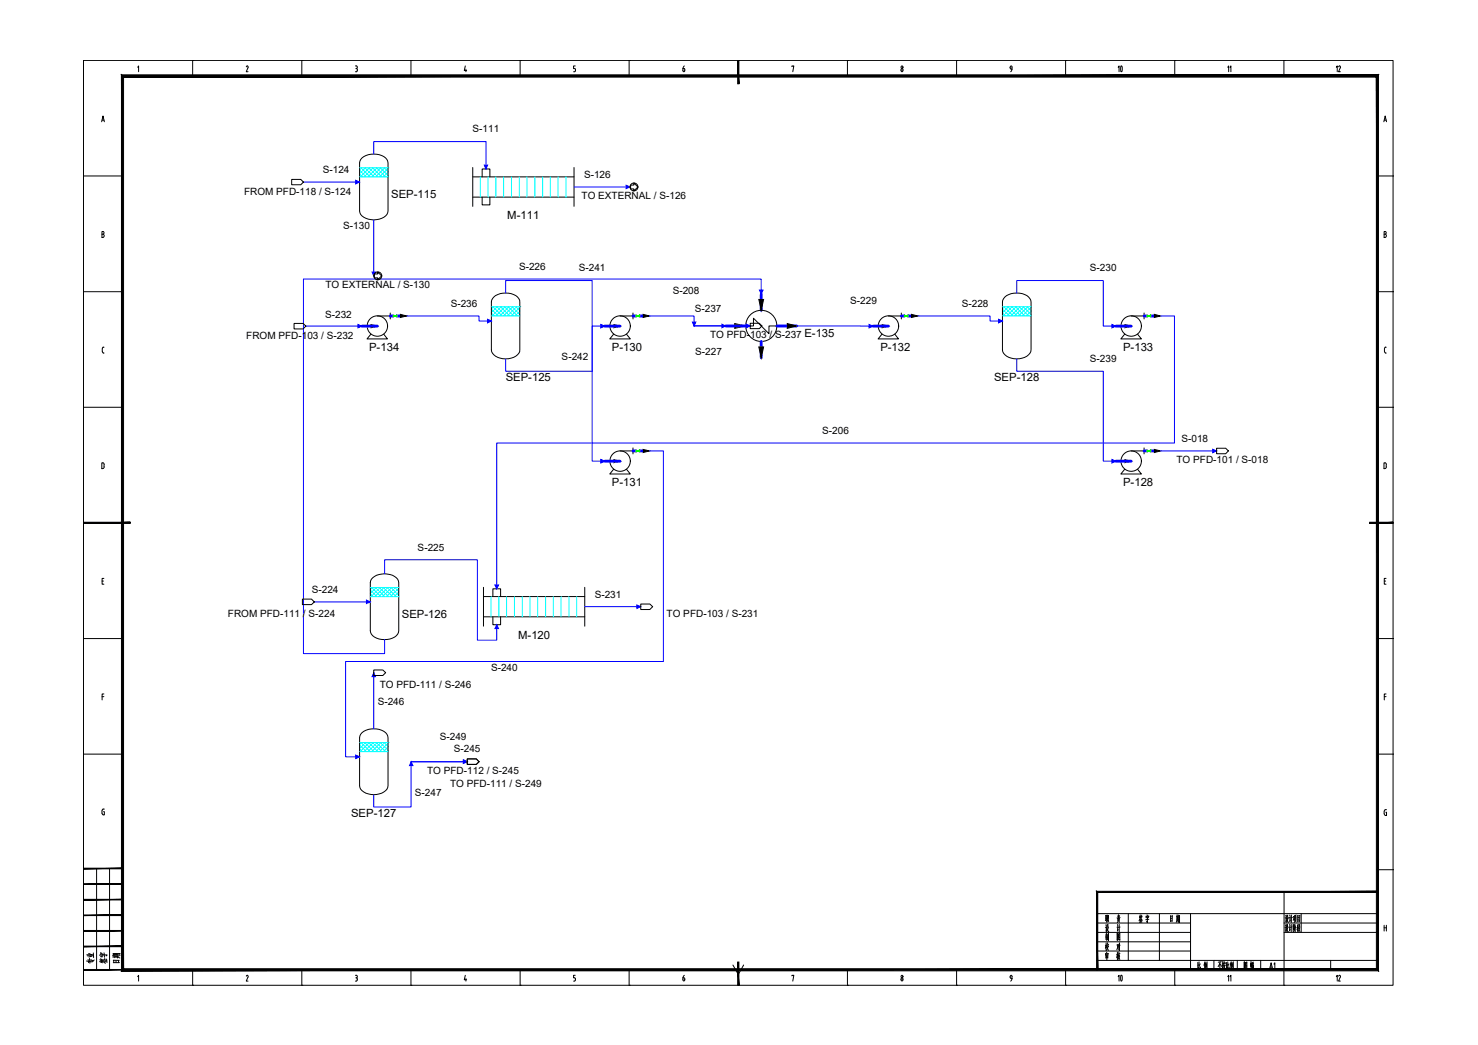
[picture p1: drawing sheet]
<svg xmlns="http://www.w3.org/2000/svg" width="420mm" height="297mm" viewBox="0 0 420 297" stroke-linecap="round" stroke-linejoin="round" font-family="sans-serif">
<g fill="none" stroke="#000" stroke-width=".28">
<path d="M23.7 17.2h372.3v262.9h-372.3zM39.1 19.1l.3-.4v1.7M54.8 17.2h.1M54.8 17.2v4.4M70 19l.3-.3 .2 .2-.5 1.5h.5M85.8 17.2h.1M85.8 17.2v4.4M101 18.7h.3M101.2 19.5h.1M101.3 18.7l.3 .4-.3 .4 .2 .1v.6l-.2 .2M116.8 17.2h.1M116.8 17.2v4.4"/>
<path d="M132.3 18.7l-.3 1.4h.7M132.4 19.7v.7M147.9 17.2h.1M147.9 17.2v4.4M163.5 18.7h-.4v.8h.4l.1 .3M163.6 19.8v.3M178.8 17.2h.1M178.8 17.2v4.4M194.1 19.5h.3M194.4 19.5a.48 .48 0 0 1 .2 .5 .48 .48 0 0 1-.3 .3l-.2-.8M194.5 18.7l-.3 .8M209.9 17.2h.1"/>
<path d="M225.1 19v-.3h.6l-.3 1.7M240.9 17.2h.1M240.9 17.2v4.4M256.7 19.8v.3M256.7 19.8l-.1-.3a.42 .42 0 0 0-.5 .4 .42 .42 0 0 0 .5 .4l.1-.3M271.9 17.2h.1M271.9 17.2v4.4M287.1 19.1v.2M287.2 19.1l.3-.4 .2 .4M287.2 19.3l.3 .3M287.4 19.7h.3M287.7 19.1l-.1 .8-.3 .5"/>
<path d="M302.9 17.2h.1M302.9 17.2v4.4M334 17.2h.1M334 17.2v4.4M365 17.2h.1M365 17.2v4.4M28.9 34.6l.4-1.6 .4 1.6M29 34.1h.6M101 20.4h.3M163.6 20l-.1 .3-.4 .1M393.4 34.6l.4-1.6 .4 1.6M393.5 34.1h.6"/>
<path d="M23.7 50h11.1M391.6 50h4.4M396 50h.1M29 66.6l.6 .2v.4l-.3 .3M29.3 66.5l.2-.1v-.4l-.5-.2v1.7h.3M393.5 66.6l.6 .2v.4l-.3 .3M393.8 66.5l.2-.1v-.4l-.5-.2v1.7h.3M23.7 82.9h11.1M29.1 99.1v.8M29.1 99.9l.1 .4 .4 .1M29.4 98.7h.2M29.4 98.7l-.3 .4"/>
<path d="M391.6 82.9h4.4M393.9 98.7h.2M393.9 98.7l-.3 .4v.8l.1 .4 .4 .1M396 82.9h.1M23.7 115.8h11.1M391.6 115.8h4.4M396 115.8h.1M29.2 131.6h-.3v1.6h.3M29.3 131.6l.3 .4M29.6 132.1v.6M29.6 132.7l-.3 .5M393.4 131.6l.7 .2v.9l-.2 .4-.5 .1z"/>
<path d="M396 148.6h.1M29 165.2h.4M29.5 164.4h-.5v1.7h.5M393.5 165.2h.4M394 164.4h-.5v1.7h.5M23.7 181.5h11.1M29 198h.5M29.5 197.3h-.5v1.7M391.6 181.5h4.4M393.5 198h.5M394 197.3h-.5v1.7M396 181.5h.1"/>
<path d="M23.7 214.4h11.1M391.6 214.4h4.4M396 214.4h.1M29 230.4v.8M29.4 230.7h.3v.9l-.5-.1-.2-.4M29.7 230h-.5l-.2 .4M393.8 230.2h.4M393.8 230.2l-.3 .4 .1 .9 .2 .3M393.9 230.9h.3v.9h-.4M27.5 246.9v28.8M31.1 246.9v28.8M311.9 259.7h79.7"/>
<path d="M320.7 259.7v13.3M329.6 259.7v13.3M338.4 259.7v16M365 253.5v26.6M369.9 259.7v5.3M391.6 247.2h4.4M396 247.2h.1M39.1 277.6l.3-.4v1.7M54.8 275.7v4.4M70 277.5l.3-.3 .2 .2-.5 1.5h.5M85.8 275.7v4.4M101 277.2h.3"/>
<path d="M101 278.9h.3M101.2 277.9h.1M101.3 277.2l.3 .4-.3 .3 .2 .2v.4M101.6 278.5l-.3 .3M116.8 275.7v4.4M132.3 277.2l-.3 1.3h.7M132.4 278.2v.7M147.9 275.7v4.4M163.1 278.9h.2M163.5 277.2h-.4v.7l.4 .1 .1 .3M163.6 278.3v.2M163.6 278.5l-.3 .3"/>
<path d="M178.8 275.7v4.4M194.1 278.5l.3 .3 .3-.3M194.1 277.9v.6M194.1 277.9h.3M194.4 277.9l.3 .3-.1 .3M194.5 277.2l-.3 .8M208.4 274.3l1.5 2.7 1.5-2.7M225.1 277.4v-.2h.6l-.3 1.7M240.9 275.7v4.4M256.1 278.5l.3 .3 .3-.3M256.7 278.3v.2M256.7 278.3l-.3-.4-.3 .6"/>
<path d="M271.9 275.7v4.4M287.1 277.6v.2M287.2 277.6l.3-.4 .2 .4M287.2 277.8l.3 .3M287.4 278.2h.3M287.7 277.6l-.1 .8-.3 .5M302.9 275.7v4.4M311.9 273h79.7M311.9 262.4h26.5M311.9 265h26.5M311.9 267.7h26.5M311.9 270.3h26.5"/>
<path d="M324 261.6l.1 .3M324.1 260l-.2 .9M324.1 260.5l.1 .3M324.2 261.6l.1 .3M324.3 260.8l.5 .8M324.3 260.7l-.5 1M324.3 260.4l-.3 .1M324.4 261.3l-.4 .1M324.5 260.1l-.2 .6M324.5 261.5l-.1 .6M324.5 260.5l.1 .3M324.6 262.1l-.7 .1"/>
<path d="M324.7 260.4l-.3 .1M325.8 260.5l.8-.1-.1 .4M325.8 260.4v.4M326.1 260l.1 .4M326.2 261v1.2l-.2-.3M326.3 260.8h-.4M326.4 260.7l-.2 .4M326.6 261.3l-.9 .1M332.8 260.3v1.7M333.1 261l-.3 .1M333.2 261.7l-.4 .1M333.2 260.4l-.4 .1"/>
<path d="M333.3 260.3l-.1 1.6M334 275.7v4.4M334.6 260.1v1.3M334.6 261.6l-.2 .6M334.8 261.6v.3M334.8 260.8h-.2M334.8 261.1h-.2M334.9 260l-.1 1.4M335 260.4l-.5 .1M335 261.4l-.6 .1M335.1 260.3l-.1 1.9M335.3 260.8h-.2"/>
<path d="M335.3 261.2l-.2 .1M335.3 260.2v2l-.1-.2M335.3 260.3h-.2M340.5 273.5v1.7M340.8 274.3l-.3 .1M340.8 274.9l-.4 .5M340.9 273.4v1.8l.2 .2h.2v-.5M341.2 274l-.3 .6M342.5 273.8v1.7M342.5 273.4l-.2 1M342.6 274.4l.1 .3M342.7 273.8l-.2 .8"/>
<path d="M342.8 274.1l-.2 1.2M342.8 274.1l-.2 .1M342.9 273.7l-.4 .1M343 273.9v1M343.1 273.4v2l-.1-.2M345.1 273v2.7M346.8 273.9v1.5M346.9 273.4l-.6 1.4M346.9 274.1l.3 .6M347.2 273.4l-.9 .1M347.6 273.3v2.1l-.2-.2M347.7 274.3l-.3 .3"/>
<path d="M347.7 273.9l-.3 .1M347.8 273.7v.4M348 273.9l-.1 .9 .4 .6M348 273.3l.1 .4M348.1 274.5l-.4 1M348.3 273.8h-.5M348.3 273.7l-.1 .3M348.3 274.4l-.6 .1M348.6 273.5v1.7M348.9 274.9l-.3 .5M348.9 274.2l-.3 .2M349 273.4v1.8l.2 .2h.2v-.5"/>
<path d="M349.4 274l-.4 .6M349.9 273.8v1.7M350 273.4l-.3 1M350 274.4l.2 .3M350.2 273.7l-.2 .9M350.3 274.1l-.2 .1M350.3 274.1l-.3 1.2M350.3 273.7l-.3 .1M350.4 273.9v1M350.6 273.4v2l-.2-.2M351.7 273v2.7M353.7 275.4v-2v2"/>
<path d="M353.7 275.3h.7M354 274.1l.4 .5M354 274.9l.2 .3M354.1 274.6l.1 .2M354.1 273.7l-.2 .6M354.2 273.9l-.2 .1M354.3 273.8l-.5 .9M354.4 273.4v2M354.4 273.5l-.7 .1M355.5 274l.3-.1-.1 .7M355.5 273.8v.9M355.6 273.3v2.2"/>
<path d="M355.9 274.4v1.1M356 273.8v.6M356.1 274.5v.9M356.3 273.8v.4l-.3 .1M356.3 273.8l-.3 .1M356.3 274.9l-.4 .1M356.3 275.3l-.4 .1M356.3 274.5l-.4 .1M356.3 274.4v1M356.3 273.5l-.4 .1M365 262.4h26.6M365 265h26.6"/>
<path d="M365.4 262.9l.1 .3M365.5 260.2l.1 .3M365.5 263.6h-.2M365.5 263.5v1M365.6 260.9h-.3M365.6 260.8v1M365.7 264.2l-.3 .5M365.7 264l.4 .8h.2M365.7 261.5l-.2 .5M365.8 261.3l.5 .9M365.8 262.8l-.2 1M365.8 260.1l-.1 1"/>
<path d="M366 262.8v.6l.2 .2M366 262.9h-.2M366 260.1v.7l.3 .1M366 260.2l-.2 .1M366 263.8h-.3M366.1 263.7l-.6 1.2M366.1 261l-.5 1.2M366.1 261.1h-.3M366.4 263.6l.2-.2v1.2l.2-.5M366.6 262.8l.1 .4M366.6 260.1l.2 .4M366.7 260.8l-.2 .1"/>
<path d="M366.7 260.8v1.1M366.8 261.5l-.2 .4M367.1 262.7v2.2M367.1 260.1v2.1M367.3 263.5l-.5 .1M367.4 260.8l-.6 .1M367.6 262.8v2M367.8 260.5v.9M367.8 262.9l-.2 .1M367.8 262.8l-.1 1.4v-.2M367.9 260.5h-.2M368 261.3l-.4 .3"/>
<path d="M368 263.6l-.3 1.3M368 260.5v1.1M368.1 262.9l.4 .8M368.1 262.7l-.3 1M368.2 263.5v1.4M368.2 260.8l-.3 1.4M368.2 260.2v.5M368.2 261.6l.3 .5M368.4 260.6l-.4 .1M368.4 260.5v1.1M368.5 260.1l-.5 .2M368.8 262.9v1.8"/>
<path d="M368.9 260.2v1.9M369 263.6l-.2 .1M369 263.3l-.2 .1M369 264l-.3 .2M369 262.8l-.2 .3M369.2 264l.4 .7M369.3 262.8l-.2 .9M369.4 261.2l-.5 .1M369.4 260.8h-.5M369.4 262.8l.2 .7M369.4 262.9l-.1 .1M369.4 263.8h-.2"/>
<path d="M369.5 263.7l-.5 1.1M369.5 261.7l-.6 .1M369.5 260.3l-.6 .1M369.5 260.2v1.9M378.3 273v2.7M393.5 263v1.7M393.5 263.7h.6M394.1 263v1.7M54.8 280.1h.1M85.8 280.1h.1M116.8 280.1h.1M147.9 280.1h.1"/>
<path d="M178.8 280.1h.1M209.9 280.1h.1M240.9 280.1h.1M271.9 280.1h.1M302.9 280.1h.1M334 280.1h.1M365 280.1h.1"/>
<circle cx="256.4" cy="19.1" r=".32"/>
<circle cx="256.4" cy="277.6" r=".32"/>
</g>
<g fill="#000" stroke="#000" stroke-width=".28">
<path d="M209.7 17.2l.3 6.6v-6.6zM209.7 17.2l.3 6.6h-.3z"/>
<path d="M34.5 21.3l.6 254.1v-253.5zM34.5 21.3l.6 254.1-.6 .6zM35.1 275.4l-.6 .6 356.8-.6zM34.5 276l356.8-.6 .6 .6zM391.3 21.9v253.5l.6 .6zM391.9 21.3v254.7l-.6-254.1zM35.1 21.9h356.2l.6-.6zM34.5 21.3h357.4l-356.8 .6z"/>
<path d="M23.7 148.4v.4l13.3-.4zM23.7 148.8l13.3-.4v.4z"/>
<path d="M389.4 148.8h6.6v-.4zM389.4 148.4h6.6l-6.6 .4z"/>
<path d="M23.7 255.8h11.1v-.2zM23.7 255.6h11.1l-11.1 .2z"/>
<path d="M23.7 251.4h11.1v-.2zM23.7 251.2h11.1l-11.1 .2z"/>
<path d="M23.7 247h11.1v-.2zM23.7 246.8h11.1l-11.1 .2z"/>
<path d="M312.1 253.7h79.5v-.3zM311.7 253.4h79.9l-79.5 .3zM311.7 253.4l.4 22.3v-22zM311.7 253.4l.4 22.3h-.4z"/>
<path d="M23.7 275.7h11.1v-.1zM23.7 275.6h11.1l-11.1 .1z"/>
<path d="M23.7 269.1h11.1v-.2zM23.7 268.9h11.1l-11.1 .2z"/>
<path d="M23.7 264.7h11.1v-.2zM23.7 264.5h11.1l-11.1 .2z"/>
<path d="M23.7 260.3h11.1v-.2zM23.7 260.1h11.1l-11.1 .2z"/>
<path d="M209.7 273.5v6.6h.3zM209.7 273.5h.3v6.6z"/>
</g>
<g fill="none" stroke="#0ff" stroke-width=".28">
<path d="M102.2 49.5l.8 .8M102.2 48.4l1.9 1.9M102.2 47.7h8.1M102.2 50.3h8.1M102.6 47.7l2.6 2.6M102.8 47.7l-.6 .6M103.7 47.7l2.6 2.6M103.9 47.7l-1.7 1.7M104.8 47.7l2.6 2.6M105 47.7l-2.6 2.6M105.9 47.7l2.6 2.6M106.1 47.7l-2.6 2.6"/>
<path d="M107 47.7l2.6 2.6M107.2 47.7l-2.6 2.6M108.1 47.7l2.2 2.2M108.3 47.7l-2.6 2.6M109.2 47.7l1.1 1.1M109.4 47.7l-2.6 2.6M110.3 47.7h.1M110.3 47.9l-2.4 2.4M110.3 49l-1.3 1.3M110.3 50.1l-.2 .2M136.6 50.3v5.7M138.8 50.3v5.7"/>
<path d="M141 50.3v5.7M143.2 50.3v5.7M145.4 50.3v5.7M147.6 50.3v5.7M149.8 50.3v5.7M152 50.3v5.7M154.2 50.3v5.7M156.4 50.3v5.7M158.7 50.3v5.7M160.9 50.3v5.7M139.7 87.2h8.1M139.7 89.8h8.1"/>
<path d="M139.7 89l.8 .8M139.7 87.9l1.9 1.9M140.1 87.2l2.6 2.6M140.3 87.2l-.6 .6M141.2 87.2l2.6 2.6M141.4 87.2l-1.7 1.7M142.3 87.2l2.6 2.6M142.5 87.2l-2.6 2.6M143.4 87.2l2.6 2.6M143.6 87.2l-2.6 2.6M144.5 87.2l2.6 2.6M144.7 87.2l-2.6 2.6"/>
<path d="M145.6 87.2l2.2 2.2M145.8 87.2l-2.6 2.6M146.7 87.2l1.1 1.1M146.9 87.2l-2.6 2.6M147.8 87.2h.1M147.8 87.4l-2.4 2.4M147.8 88.5l-1.3 1.3M147.8 89.6l-.2 .2M285 89l.8 .8M285 87.9l1.9 1.9M285 87.2h8.1M285 89.8h8.1"/>
<path d="M285.4 87.2l2.6 2.6M285.6 87.2l-.6 .6M286.5 87.2l2.6 2.6M286.7 87.2l-1.7 1.7M287.6 87.2l2.6 2.6M287.8 87.2l-2.6 2.6M288.7 87.2l2.6 2.6M288.9 87.2l-2.6 2.6M289.8 87.2l2.6 2.6M290 87.2l-2.6 2.6M290.9 87.2l2.2 2.2M291.1 87.2l-2.7 2.6"/>
<path d="M292 87.2l1.1 1.1M292.2 87.2l-2.7 2.6M293.1 87.4l-2.5 2.4M293.1 88.5l-1.4 1.3M293.1 89.6l-.3 .2M105.3 168.8l.8 .8M105.3 167.7l1.9 1.9M105.3 167h8.1M105.3 169.6h8.1M105.6 167l2.7 2.6M105.9 167l-.6 .6M106.8 167l2.6 2.6"/>
<path d="M107 167l-1.7 1.7M107.9 167l2.6 2.6M108.1 167l-2.7 2.6M109 167l2.6 2.6M109.2 167l-2.7 2.6M110.1 167l2.6 2.6M110.3 167l-2.7 2.6M111.2 167l2.2 2.2M111.4 167l-2.7 2.6M112.3 167l1.1 1.1M112.4 167l-2.6 2.6M113.4 167.2l-2.5 2.4"/>
<path d="M113.4 168.3l-1.4 1.3M113.4 169.4l-.3 .2M113.4 167h.1M139.6 169.6v5.7M141.8 169.6v5.7M144 169.6v5.7M146.2 169.6v5.7M148.4 169.6v5.7M150.7 169.6v5.7M152.9 169.6v5.7M155.1 169.6v5.7M157.3 169.6v5.7"/>
<path d="M159.5 169.6v5.7M161.7 169.6v5.7M163.9 169.6v5.7M102.2 212.8l.8 .8M102.2 211.7l1.9 1.9M102.2 211.1h8.1M102.2 213.6h8.1M102.6 211.1l2.6 2.5M102.8 211.1l-.6 .6M103.7 211.1l2.6 2.5M103.9 211.1l-1.7 1.7M104.8 211.1l2.6 2.5"/>
<path d="M105 211.1l-2.6 2.5M105.9 211.1l2.6 2.5M106.1 211.1l-2.6 2.5M107 211.1l2.6 2.5M107.2 211.1l-2.6 2.5M108.1 211.1l2.2 2.2M108.3 211.1l-2.6 2.5M109.2 211.1l1.1 1.1M109.4 211.1l-2.6 2.5M110.3 211.1h.1M110.3 211.2l-2.4 2.4M110.3 212.3l-1.3 1.3"/>
<path d="M110.3 213.4l-.2 .2"/>
</g>
<g fill="none" stroke="#000" stroke-width=".28">
<path d="M102.9 44.9a5.5 5.5 0 0 1 7.1 .5l.3 .9v13.7a3.6 3.6 0 0 1-4.1 2.5 3.6 3.6 0 0 1-4-2.5v-13.7zM134.4 56h28.8M134.4 47.6v11.1M134.4 50.3h28.8M137.1 50.3v-2.3h2.2v2.3M137.1 56v2.2h2.2v-2.2M163.2 47.6v11.1M105.4 95l-1.1 1.3h5.8l-1-1.3M107.3 89.8h3.6M110.9 89v1.7M140.4 84.4a5.4 5.4 0 0 1 7.1 .5l.3 .9v13.7a3.5 3.5 0 0 1-4.1 2.5 3.6 3.6 0 0 1-4-2.5v-13.7l.1-.5zM174.4 95l-1.1 1.3h5.9l-1.1-1.3"/>
<path d="M176.3 89.8h3.6M179.9 89v1.7M211.9 92.7h2.3v-2.2l4.4 4.4v-2.2h2.2M250.7 95l-1.1 1.3h5.8l-1-1.3M252.5 89.8h3.7M256.2 89v1.7M285.7 84.4a5.4 5.4 0 0 1 7.1 .5l.3 .9v13.7a3.6 3.6 0 0 1-4.1 2.5 3.6 3.6 0 0 1-4-2.5v-13.7l.1-.5zM319.7 95l-1.1 1.3h5.9l-1.1-1.3M321.5 89.8h3.7M325.2 89v1.7M174.4 133.4l-1.1 1.3h5.9l-1.1-1.3M176.3 128.2h3.6"/>
<path d="M179.9 127.3v1.7M319.7 133.4l-1.1 1.3h5.9l-1.1-1.3M321.5 128.2h3.7M325.2 127.3v1.7M105.9 164.2a5.4 5.4 0 0 1 7.2 .5l.3 .9v13.7a3.5 3.5 0 0 1-4.1 2.5 3.5 3.5 0 0 1-4-2.5v-13.7l.3-.9zM137.4 175.3h28.8M137.4 166.9v11.1M137.4 169.6h28.8M140.1 169.6v-2.2h2.2v2.2M140.1 175.3v2.3h2.2v-2.3M166.2 166.9v11.1M102.9 208.3a5.5 5.5 0 0 1 7.1 .4l.3 1v13.6a3.6 3.6 0 0 1-4.1 2.6 3.6 3.6 0 0 1-4-2.6v-13.6l.3-1z"/>
<circle cx="107.3" cy="92.7" r="2.9"/>
<circle cx="176.3" cy="92.7" r="2.9"/>
<circle cx="216.4" cy="92.6" r="4.4"/>
<circle cx="252.6" cy="92.7" r="2.9"/>
<circle cx="321.6" cy="92.7" r="2.9"/>
<circle cx="176.3" cy="131.1" r="2.9"/>
<circle cx="321.6" cy="131.1" r="2.9"/>
</g>
<g fill="none" stroke="#00f" stroke-width=".8">
<path d="M102.9 92.7h4.4M110.9 89.8h.9M112.8 89.8h1M171.9 92.7h4.4M179.9 89.8h.9M181.8 89.8h1M206.3 92.7h5.6M216.4 83.6v4.6M216.4 97.1v4.6M220.8 92.7h5.7M248.2 92.7h4.3M256.2 89.8h.9"/>
<path d="M258.1 89.8h1M317.2 92.7h4.3M325.2 89.8h.9M327.1 89.8h1.1M171.9 131.1h4.4M179.9 128.2h.9M181.8 128.2h1M317.2 131.1h4.3M325.2 128.2h.9M327.1 128.2h1.1"/>
</g>
<path d="M111.8 89.5v.6l1-.6v.6zM112.3 89.8h.1M180.8 89.5v.6l1-.6v.6zM181.3 89.8h.1M257.1 89.5v.6l1-.6v.6zM257.6 89.8h.1M326.1 89.5v.6l1-.6v.6zM326.6 89.8h.1M180.8 127.9v.6l1-.6v.6zM181.3 128.2h.1M326.1 127.9v.6l1-.6v.6zM326.6 128.2h.1" fill="none" stroke="#0f0" stroke-width=".28"/>
<g fill="#000" stroke="#000" stroke-width=".28">
<path d="M105.5 92.3l1.8 .4-1.8 .5zM113.8 89.4l1.8 .4-1.8 .4zM174.5 92.3l1.8 .4-1.8 .5zM182.8 89.4l1.8 .4-1.8 .4zM208.9 92l3 .7-3 .6zM215.7 85.1h1.4l-.7 3.1zM223.8 92l2.7 .7-2.7 .6zM250.8 92.3l1.7 .4-1.7 .5zM259.1 89.4l1.8 .4-1.8 .4zM319.8 92.3l1.7 .4-1.7 .5zM328.2 89.4l1.7 .4-1.7 .4zM215.7 98.6h1.4l-.7 3.1z"/>
<path d="M174.5 130.7l1.8 .4-1.8 .4zM182.8 127.7l1.8 .5-1.8 .4zM319.8 130.7l1.7 .4-1.7 .4zM328.2 127.7l1.7 .5-1.7 .4z"/>
</g>
<!-- layer: STREAM -->
<g fill="none" stroke="#00f" stroke-width=".28">
<path d="M86.3 51.8h15.9M106.2 43.8v-3.6h32v7.8M163.2 53.2h15.9M106.2 62.5v15.9M86.9 92.7h16M115.6 89.8h20.6v1.5h3.5M143.7 83.3v-3.6h24.6v51.4h3.6M171.9 92.7h-3.6v12.8h-24.6v-3.5M184.6 89.8h12.7v2.9M197.3 92.7h9M197.3 92.7h16M216.4 83.6v-4.3h-130.1v106.5h23v-4"/>
<path d="M226.5 92.7h21.7M260.9 89.8h20.6v1.5h3.5M289 83.3v-3.6h24.6v13h3.6M329.9 89.8h4v36.1h-192.7v41.5M289 102v3.5h24.6v25.6h3.6M184.6 128.2h4v59.8h-90.4v27.1h4M329.9 128.2h15.9M89.4 171.1h15.9M109.3 163.1v-4h26.4v22.9h5.5v-4.4M166.2 172.5h15.9M106.2 191.2v16M132.8 216.5h-15.9v12.9h-10.7v-3.5"/>
</g>
<!-- layer: STREAM_ARROW -->
<g fill="#00f" stroke="#00f" stroke-width=".28">
<path d="M344.7 127.7l1.1 .5-1.1 .5z"/>
<path d="M137.7 46.9h.9l-.4 1.1z"/>
<path d="M101.1 51.3l1.1 .5-1.1 .5z"/>
<path d="M178 52.6l1.1 .6-1.1 .4z"/>
<path d="M105.8 77.3h1l-.6 1.1z"/>
<path d="M140.7 166.3h1l-.5 1.1z"/>
<path d="M196.8 91.6h1l-.5 1.1z"/>
<path d="M104.2 170.6l1.1 .5-1.1 .5z"/>
<path d="M141.2 177.6l.5 1.1h-1z"/>
<path d="M215.9 82.5h1l-.5 1.1z"/>
<path d="M205.2 92.1l1.1 .6-1.1 .5z"/>
<path d="M283.9 90.7l1.1 .6-1.1 .5z"/>
<path d="M247 92.2l1.2 .5-1.2 .5z"/>
<path d="M316.1 92.2l1.1 .5-1.1 .5z"/>
<path d="M181 172l1.1 .5-1.1 .5z"/>
<path d="M101.8 92.2l1.1 .5-1.1 .5z"/>
<path d="M138.6 90.7l1.1 .6-1.1 .5z"/>
<path d="M212.2 92.1l1.1 .6-1.1 .5z"/>
<path d="M316.1 130.6l1.1 .5-1.1 .5z"/>
<path d="M101.1 214.6l1.1 .5-1.1 .5z"/>
<path d="M170.8 130.6l1.1 .5-1.1 .5z"/>
<path d="M170.8 92.2l1.1 .5-1.1 .5z"/>
<path d="M131.7 216l1.1 .5-1.1 .5z"/>
<path d="M106.2 191.2l.6 1.1h-1z"/>
<path d="M116.9 216.5l.5 1.1h-1z"/>
</g>
<!-- layer: CONNECTOR -->
<g fill="none" stroke="#000" stroke-width=".28">
<path d="M82.9 51h2.6l.8 .8-.8 .7h-2.6zM179.3 52.6h.9v-.6l1.1 1.2-1.1 1.1v-.6h-.9zM106.4 77.9h1v-.6l1.1 1.1-1.1 1.1v-.5h-1zM83.6 91.9h2.6l.7 .8-.7 .8h-2.6zM213.3 91.9h2.5l.8 .8-.8 .7h-2.5zM345.8 127.4h2.6l.8 .8-.8 .8h-2.6zM86 170.3h2.5l.9 .8-.9 .8h-2.5zM182.1 171.7h2.6l.8 .8-.8 .8h-2.6zM106.2 190.4h2.6l.8 .8-.8 .8h-2.6zM132.8 215.7h2.6l.8 .8-.8 .8h-2.6z"/>
<circle cx="180.2" cy="53.1" r="1.12"/>
<circle cx="107.4" cy="78.4" r="1.12"/>
</g>
<text font-size="6.6" x="315.7" y="280.8">10</text>
<text font-size="6.2" x="315.7" y="22.2">10</text>
<g font-size="5.3">
<text x="312.9" y="266">设 计</text>
<text x="27.5" y="275.2" transform="rotate(-90 27.5 275.2)">专业</text>
<text x="31.4" y="275.2" transform="rotate(-90 31.4 275.2)">签字</text>
<text x="34.9" y="274.8" transform="rotate(-90 34.9 274.8)">日期</text>
<text x="312.9" y="271.3">校 对</text>
</g>
<g font-size="4.4">
<text x="378.5" y="21.5">12</text>
<text x="363.4" y="276.6" transform="rotate(-90 363.4 276.6)">A1</text>
<text x="382.1" y="280.1" transform="rotate(-90 382.1 280.1)">12</text>
</g>
<g font-size="3.5">
<text x="350.7" y="21.5" transform="rotate(-90 350.7 21.5)">11</text>
<text x="350.7" y="280.1" transform="rotate(-90 350.7 280.1)">11</text>
</g>
<g font-size="3.2">
<text x="111.2" y="56.3">SEP-115</text>
<text x="144.2" y="62.2">M-111</text>
<text x="104.9" y="99.9">P-134</text>
<text x="174" y="99.9">P-130</text>
<text x="250.3" y="99.9">P-132</text>
<text x="319.3" y="99.9">P-133</text>
<text x="143.7" y="108.3">SEP-125</text>
<text x="282.6" y="108.3">SEP-128</text>
<text x="174" y="138.2">P-131</text>
<text x="319.3" y="138.2">P-128</text>
<text x="114.2" y="175.7">SEP-126</text>
<text x="147.3" y="181.6">M-120</text>
<text x="99.8" y="232.1">SEP-127</text>
</g>
<g font-size="2.8">
<text x="134.4" y="37.6">S-111</text>
<text x="91.8" y="49.3">S-124</text>
<text x="166" y="50.7">S-126</text>
<text x="69.4" y="55.3">FROM PFD-118 / S-124</text>
<text x="165.3" y="56.7">TO EXTERNAL / S-126</text>
<text x="97.6" y="65.1">S-130</text>
<text x="147.6" y="76.7">S-226</text>
<text x="164.5" y="77.1">S-241</text>
<text x="309.8" y="77.1">S-230</text>
<text x="92.5" y="82">TO EXTERNAL / S-130</text>
<text x="191.2" y="83.6">S-208</text>
<text x="128.1" y="87.4">S-236</text>
<text x="197.5" y="88.7">S-237</text>
<text x="241.7" y="86.5">S-229</text>
<text x="273.4" y="87.4">S-228</text>
<text x="92.4" y="90.3">S-232</text>
<text x="70" y="96.3">FROM PFD-103 / S-232</text>
<text x="197.6" y="100.9">S-227</text>
<text x="201.9" y="96.2">TO PFD-103 / S-237 E-135</text>
<text x="159.7" y="102.3">S-242</text>
<text x="309.8" y="102.9">S-239</text>
<text x="233.8" y="123.3">S-206</text>
<text x="335.9" y="125.8">S-018</text>
<text x="334.5" y="131.7">TO PFD-101 / S-018</text>
<text x="118.7" y="156.5">S-225</text>
<text x="88.6" y="168.6">S-224</text>
<text x="169.1" y="170">S-231</text>
<text x="64.8" y="175.3">FROM PFD-111 / S-224</text>
<text x="189.5" y="175.4">TO PFD-103 / S-231</text>
<text x="139.6" y="190.7">S-240</text>
<text x="107.9" y="195.5">TO PFD-111 / S-246</text>
<text x="107.4" y="200.5">S-246</text>
<text x="125" y="210.3">S-249</text>
<text x="129" y="213.9">S-245</text>
<text x="121.4" y="220">TO PFD-112 / S-245</text>
<text x="118" y="226.2">S-247</text>
<text x="128" y="223.8">TO PFD-111 / S-249</text>
</g>
</svg>
